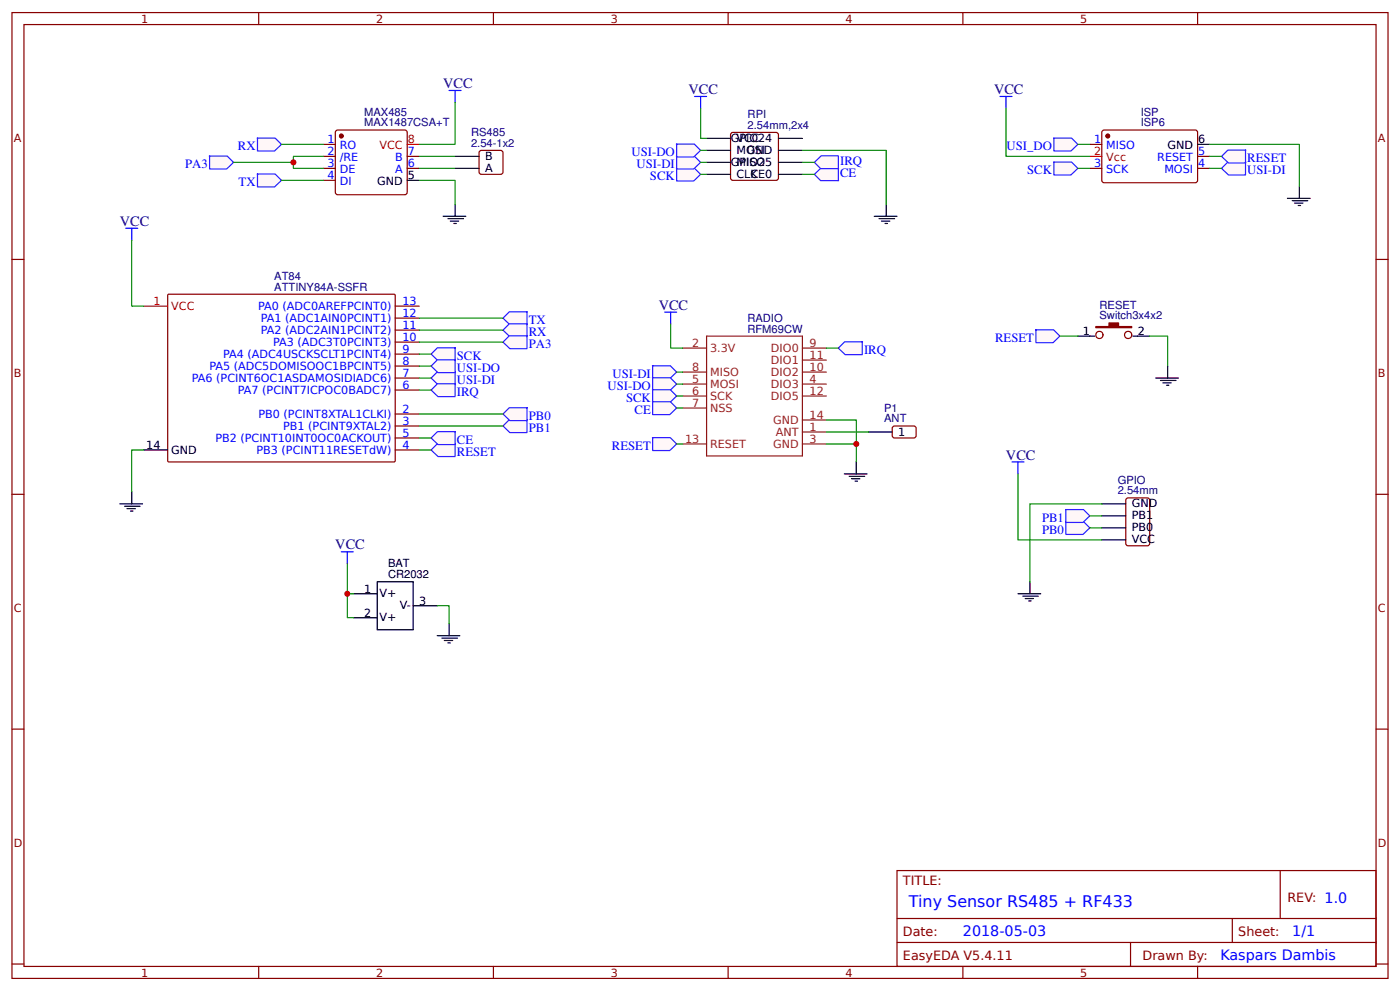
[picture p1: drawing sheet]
<svg xmlns="http://www.w3.org/2000/svg" width="309mm" height="219mm" viewBox="0 0 309 219" stroke-linecap="round" stroke-linejoin="round" font-family="sans-serif">
<path d="M95.2 83.5l1.4-1.4h4l-.1 2.8h-3.7z" fill="#fff7f8" stroke="#430aff" stroke-width=".26"/>
<g fill="none" stroke="#800" stroke-width=".26">
<path d="M2.6 2.8h304.1v213.2h-304.1zM5.3 5.4h298.7v208h-298.7zM57.1 2.8v2.6M109 2.8v2.6M160.9 2.8v2.6M212.7 2.8v2.6M264.6 2.8v2.6M71.4 31.9h2.7M71.4 37.2h2.7M71.4 34.5h2.7M71.4 39.8h2.7M74.3 28.8h15.4l.3 .4-.1 13.5-.5 .3-15.1-.1-.2-.4v-13.3z"/>
<path d="M90 37.2h2.6M90 34.5h2.6M105.9 33.5l.5-.3 4.5 .1 .2 .4v4.5l-.5 .3-4.5-.1-.3-.4zM240.8 31.9h2.6M240.8 37.2h2.6M243.5 29l.4-.3 20.4 .1 .3 .4-.1 10.9-.4 .2h-20.4l-.3-.5zM264.6 37.2h2.6M264.6 34.5h2.6M2.6 57.3h2.7M304 57.3h2.7M37.2 65h50l.1 .2v36.7l-.3 .1h-49.8l-.2-.3v-36.5zM87.3 78.2h5.3"/>
<path d="M87.3 75.5h5.3M87.3 72.9h5.3M87.3 70.2h5.3M87.3 67.6h5.3M87.3 91.4h5.3M87.3 94.1h5.3M87.3 99.4h5.3M87.3 96.7h5.3M87.3 86.1h5.3M87.3 83.5h5.3M87.3 80.8h5.3M197.2 94.3l.4-.2h4.5l.3 .5-.1 1.8-.4 .3-4.5-.1-.3-.4z"/>
<path d="M2.6 109.1h2.7M304 109.1h2.7M2.6 161h2.7M304 161h2.7M198.2 192.2h105.8v21.2h-105.8zM282.8 192.2v10.6M2.6 212.9h2.7M57.1 213.4v2.6M109 213.4v2.6M160.9 213.4v2.6M198.2 202.8h105.8M198.2 208.1h105.8"/>
<path d="M212.7 213.4v2.6M249.8 208.1v5.3M264.6 213.4v2.6M272.3 202.8v5.3M304 212.9h2.7"/>
<circle cx="242.9" cy="74" r=".8"/>
<circle cx="249.2" cy="74" r=".8"/>
</g>
<g fill="none" stroke="#000" stroke-width=".26">
<path d="M90 39.8h2.6M100.5 34.5h5.3M100.5 37.2h5.3M264.6 31.9h2.6M97.9 47.8h5M99 48.3h3.4M99.5 48.8h1.8M100.3 49.3h.5M100.5 45.1v2.7M284.4 43.8h5.1M285.5 44.3h3.4M286 44.8h1.9"/>
<path d="M286.8 45.4h.5M287.1 41.1v2.7M238.1 74.2h3.7M250.3 74.2h3.7M31.7 99.4h5.3M191.8 95.4h5.3M255.3 83.5h5M256.4 84h3.4M256.9 84.5h1.9M257.7 85.1h.5M258 80.8v2.7M26.5 111.3h5"/>
<path d="M27.5 111.8h3.5M28 112.3h1.9M28.8 112.8h.6M29.1 108.6v2.7M186.5 104.6h5.1M187.6 105.2h3.4M188.1 105.7h1.9M188.9 106.2h.5M189.2 102v2.6M78.1 131.1h5.2M78.1 136.4h5.2M83.3 128.5h8v10.5h-8z"/>
<path d="M91.3 133.7h5.3M99.2 137.7v2.7M96.6 140.4h5M97.6 140.9h3.5M98.2 141.4h1.8M99 141.9h.5"/>
</g>
<path d="M99.2 20h2.7M100.5 20v2.6M220.9 21.3h2.7M222.2 21.3v2.6M27.8 50.4h2.6M29.1 50.4v2.6M146.8 68.9h2.7M148.2 68.9v2.7M75.4 121.8h2.7M76.7 121.8v2.7" fill="none" stroke="#00f" stroke-width=".26"/>
<g fill="none" stroke="#080" stroke-width=".26">
<path d="M71.4 34.5h-6.6v2.7h6.6M92.6 39.8h7.9v5.3M92.6 34.5h7.9M92.6 37.2h7.9M100.5 22.6v9.3h-7.9M222.2 23.9v10.6h18.6M267.2 31.9h19.9v9.2M29.1 53v14.6h2.6M148.2 71.6v5.3h2.6M254 74.2h4v6.6M31.7 99.4h-2.6v9.2M182.6 92.7h6.6v9.3"/>
<path d="M182.6 98h6.6M182.6 95.4h9.2M76.7 124.5v11.9h1.4M76.7 131.1h1.4M96.6 133.7h2.6v4"/>
</g>
<path d="M90 31.9h2.6M240.8 34.5h2.6M31.7 67.6h5.3" fill="none" stroke="#f00" stroke-width=".26"/>
<g fill="none" stroke="#8d2323" stroke-width=".26">
<path d="M150.8 76.9h5.3M156.1 74.2h21.2v26.5h-21.2zM177.3 76.9h5.3M177.3 79.5h5.3M150.8 98h5.3M150.8 82.2h5.3M150.8 84.8h5.3M150.8 87.4h5.3M150.8 90.1h5.3M177.3 98h5.3M177.3 82.2h5.3M177.3 84.8h5.3"/>
<path d="M177.3 87.4h5.3M177.3 95.4h5.3M177.3 92.7h5.3"/>
</g>
<g fill="#800" stroke="#800" stroke-width=".26">
<path d="M242.1 72.1h2.9v-.8h2.1v.8h2.9v.3h-7.9z"/>
<circle cx="244.7" cy="30" r=".4"/>
<circle cx="75.4" cy="30" r=".4"/>
</g>
<g fill="#fff7f8" stroke="#430aff" stroke-width=".26">
<path d="M232.8 35.8h3.9l1.4 1.4-1.5 1.4h-3.8z"/>
<path d="M232.8 30.5h3.9l1.4 1.4-1.5 1.4h-3.8z"/>
<path d="M269.9 37.2l1.4-1.4h3.9v2.8h-3.8z"/>
<path d="M269.9 34.5l1.4-1.4h3.9v2.9h-3.8z"/>
<path d="M228.8 72.8h4l1.4 1.4-1.6 1.5h-3.7z"/>
</g>
<path d="M238.1 37.2h2.7M238.1 31.9h2.7M267.2 34.5h2.7M267.2 37.2h2.7M234.2 74.2h3.9" fill="none" stroke="#080" stroke-width=".26"/>
<g fill="#fff7f8" stroke="#430aff" stroke-width=".26">
<path d="M144.1 96.6h4l1.4 1.4-1.5 1.5h-3.8z"/>
<path d="M144.1 80.8h4l1.4 1.4-1.5 1.4h-3.8z"/>
<path d="M144.1 83.4h4l1.4 1.4-1.5 1.5h-3.8z"/>
<path d="M144.1 86.1h4l1.4 1.3-1.5 1.5h-3.8z"/>
<path d="M144.1 88.7h4l1.4 1.4-1.5 1.4h-3.8z"/>
</g>
<path d="M149.5 82.2h1.3M149.5 84.8h1.3M149.5 87.4h1.3M149.5 90.1h1.3M149.5 98h1.3" fill="none" stroke="#080" stroke-width=".26"/>
<path d="M185.2 76.9l1.4-1.4h4l-.1 2.8h-3.8z" fill="#fff7f8" stroke="#430aff" stroke-width=".26"/>
<path d="M182.6 76.9h2.6" fill="none" stroke="#080" stroke-width=".26"/>
<g fill="#fff7f8" stroke="#430aff" stroke-width=".26">
<path d="M95.2 78.2l1.4-1.4h4l-.1 2.8h-3.7z"/>
<path d="M56.8 30.5h4l1.4 1.4-1.5 1.4h-3.8z"/>
<path d="M56.8 38.4h4l1.4 1.4-1.5 1.5h-3.8z"/>
<path d="M111.1 70.2l1.4-1.3h4l-.1 2.8h-3.8z"/>
<path d="M111.1 72.9l1.4-1.4h4l-.1 2.8h-3.8z"/>
<path d="M111.1 75.5l1.4-1.4h4l-.1 2.9h-3.8z"/>
<path d="M46.2 34.5h4l1.4 1.4-1.5 1.4h-3.8z"/>
</g>
<path d="M51.6 35.9h13.2M62.2 39.8h9.2M62.2 31.9h9.2M92.6 70.2h18.5M92.6 72.9h18.5M92.6 75.5h18.5M92.6 78.2h2.6" fill="none" stroke="#080" stroke-width=".26"/>
<path d="M95.2 99.4l1.4-1.4h4l-.1 2.8h-3.7z" fill="#fff7f8" stroke="#430aff" stroke-width=".26"/>
<path d="M92.6 99.4h2.6" fill="none" stroke="#080" stroke-width=".26"/>
<path d="M95.2 86.1l1.4-1.4h4l-.1 2.9h-3.7z" fill="#fff7f8" stroke="#430aff" stroke-width=".26"/>
<path d="M92.6 86.1h2.6" fill="none" stroke="#080" stroke-width=".26"/>
<path d="M95.2 96.7l1.4-1.4h4l-.1 2.9h-3.7z" fill="#fff7f8" stroke="#430aff" stroke-width=".26"/>
<path d="M92.6 96.7h2.6" fill="none" stroke="#080" stroke-width=".26"/>
<path d="M161.7 29.3l9.7-.1 .5 .3 .1 9.8-.3 .4-9.8 .1-.4-.2-.1-9.8z" fill="none" stroke="#800" stroke-width=".26"/>
<path d="M156.1 30.6h5.3M156.1 33.2h5.3M156.1 35.9h5.3M156.1 38.5h5.3M172 30.6h5.3M172 33.2h5.3M172 35.9h5.3M172 38.5h5.3" fill="none" stroke="#000" stroke-width=".26"/>
<g fill="#fff7f8" stroke="#430aff" stroke-width=".26">
<path d="M149.4 37.1h4l1.4 1.4-1.5 1.5h-3.8z"/>
<path d="M149.4 34.5h4l1.4 1.4-1.5 1.4h-3.8z"/>
<path d="M149.4 31.8h4l1.4 1.4-1.5 1.5h-3.8z"/>
</g>
<path d="M153.5 21.3h2.6M154.8 21.3v2.6" fill="none" stroke="#00f" stroke-width=".26"/>
<path d="M193.1 47.8h5.1M194.2 48.3h3.4M194.7 48.8h1.9M195.5 49.3h.6M195.8 45.1v2.7" fill="none" stroke="#000" stroke-width=".26"/>
<path d="M154.8 23.9v6.7h1.3M154.8 33.2h1.3M154.8 35.9h1.3M154.8 38.5h1.3M177.3 33.2h18.5v11.9" fill="none" stroke="#080" stroke-width=".26"/>
<path d="M179.9 38.5l1.5-1.5h3.8l.1 2.9h-4z" fill="#fff7f8" stroke="#430aff" stroke-width=".26"/>
<path d="M177.3 38.5h2.6" fill="none" stroke="#080" stroke-width=".26"/>
<path d="M179.9 35.9l1.5-1.5h3.8l.1 2.8h-4z" fill="#fff7f8" stroke="#430aff" stroke-width=".26"/>
<path d="M177.3 35.9h2.6" fill="none" stroke="#080" stroke-width=".26"/>
<path d="M248.8 110.2l.4-.3h4.3l.4 .3 .1 9.8-.3 .4-4.5 .1-.4-.2z" fill="none" stroke="#800" stroke-width=".26"/>
<path d="M243.4 111.3h5.3M243.4 113.9h5.3M243.4 116.5h5.3M243.4 119.2h5.3" fill="none" stroke="#000" stroke-width=".26"/>
<g fill="#fff7f8" stroke="#430aff" stroke-width=".26">
<path d="M111.1 94.1l1.4-1.4h4l-.1 2.8h-3.8z"/>
<path d="M111.1 91.4l1.4-1.4h4l-.1 2.9h-3.8z"/>
</g>
<path d="M92.6 91.4h18.5M92.6 94.1h18.5" fill="none" stroke="#080" stroke-width=".26"/>
<g fill="#fff7f8" stroke="#430aff" stroke-width=".26">
<path d="M235.4 115.2h4l1.4 1.3-1.6 1.5h-3.7z"/>
<path d="M235.4 112.5h4l1.4 1.4-1.6 1.5h-3.7z"/>
</g>
<path d="M224.9 131.1h5M226 131.6h3.4M226.5 132.2h1.8M227.3 132.7h.5M227.5 128.5v2.6" fill="none" stroke="#000" stroke-width=".26"/>
<path d="M223.6 102h2.6M224.9 102v2.6" fill="none" stroke="#00f" stroke-width=".26"/>
<path d="M224.9 104.6v14.6h18.5M240.8 113.9h2.6M240.8 116.5h2.6M243.4 111.3h-15.9v17.2" fill="none" stroke="#080" stroke-width=".26"/>
<path d="M95.2 80.8l1.4-1.4h4l-.1 2.9h-3.7z" fill="#fff7f8" stroke="#430aff" stroke-width=".26"/>
<path d="M92.6 80.8h2.6M92.6 83.5h2.6" fill="none" stroke="#080" stroke-width=".26"/>
<g fill="#c00">
<circle cx="76.7" cy="131.1" r=".66"/>
<circle cx="189.2" cy="98" r=".66"/>
<circle cx="64.8" cy="35.9" r=".66"/>
</g>
<text font-size="3.5" fill="#00f" x="200.8" y="200.2">Tiny Sensor RS485 + RF433</text>
<g font-size="3.2" fill="#000080">
<text x="97.9" y="19.4">VCC</text>
<text x="152.1" y="20.8">VCC</text>
<text x="219.6" y="20.8">VCC</text>
<text x="26.5" y="49.9">VCC</text>
<text x="145.5" y="68.4">VCC</text>
<text x="222.2" y="101.5">VCC</text>
<text x="74.1" y="121.3">VCC</text>
</g>
<g font-size="3.2" fill="#00f">
<text x="212.7" y="206.8">2018-05-03</text>
<text x="285.5" y="206.8">1/1</text>
<text x="269.6" y="212.1">Kaspars Dambis</text>
</g>
<g font-size="2.8" fill="#00f">
<text x="52.6" y="33.2">RX</text>
<text x="139.5" y="34.5">USI-DO</text>
<text x="222.4" y="33.2">USI_DO</text>
<text x="275.6" y="35.9">RESET</text>
<text x="40.9" y="37.2">PA3</text>
<text x="52.7" y="41.1">TX</text>
<text x="140.6" y="37.2">USI-DI</text>
<text x="143.6" y="39.8">SCK</text>
<text x="185.6" y="39">CE</text>
<text x="185.6" y="36.4">IRQ</text>
<text x="226.9" y="38.5">SCK</text>
<text x="275.6" y="38.5">USI-DI</text>
<text x="116.8" y="71.6">TX</text>
<text x="116.8" y="74.2">RX</text>
<text x="116.8" y="76.9">PA3</text>
<text x="219.8" y="75.5">RESET</text>
<text x="100.9" y="79.5">SCK</text>
<text x="100.9" y="82.2">USI-DO</text>
<text x="135.3" y="83.5">USI-DI</text>
<text x="190.9" y="78.2">IRQ</text>
<text x="100.9" y="84.8">USI-DI</text>
<text x="100.9" y="87.4">IRQ</text>
<text x="134.2" y="86.1">USI-DO</text>
<text x="138.3" y="88.8">SCK</text>
<text x="116.8" y="95.4">PB1</text>
<text x="116.8" y="92.7">PB0</text>
<text x="140.2" y="91.4">CE</text>
<text x="100.9" y="100.7">RESET</text>
<text x="100.9" y="98">CE</text>
<text x="135.2" y="99.4">RESET</text>
<text x="230.2" y="117.9">PB0</text>
<text x="230.2" y="115.2">PB1</text>
</g>
<g font-size="2.8" fill="#800">
<text x="199.5" y="195.4">TITLE:</text>
<text x="284.4" y="199.1">REV: 1.0</text>
<text x="199.5" y="206.8">Date:</text>
<text x="273.6" y="206.8">Sheet:</text>
<text x="199.5" y="212.1">EasyEDA V5.4.11</text>
<text x="252.4" y="212.1">Drawn By:</text>
</g>
<g font-size="2.5" fill="#800">
<text x="31.2" y="5">1</text>
<text x="83.1" y="5">2</text>
<text x="134.9" y="5">3</text>
<text x="186.8" y="5">4</text>
<text x="238.7" y="5">5</text>
<text x="3" y="31.4">A</text>
<text x="304.4" y="31.4">A</text>
<text x="3" y="83.2">B</text>
<text x="304.4" y="83.2">B</text>
<text x="3" y="135.1">C</text>
<text x="304.4" y="135.1">C</text>
<text x="3" y="186.9">D</text>
<text x="304.4" y="186.9">D</text>
<text x="31.2" y="215.6">1</text>
<text x="83.1" y="215.6">2</text>
<text x="134.9" y="215.6">3</text>
<text x="186.8" y="215.6">4</text>
<text x="238.7" y="215.6">5</text>
</g>
<g font-size="2.5" fill="#000080">
<text x="80.4" y="27.9">MAX1487CSA+T</text>
<text x="80.4" y="25.6">MAX485</text>
<text x="165.2" y="28.4">2.54mm,2x4</text>
<text x="165.2" y="26.1">RPI</text>
<text x="252" y="27.9">ISP6</text>
<text x="252" y="25.6">ISP</text>
<text x="104.1" y="32.4">2.54-1x2</text>
<text x="104.1" y="30.1">RS485</text>
<text x="60.6" y="64.2">ATTINY84A-SSFR</text>
<text x="60.6" y="61.8">AT84</text>
<text x="165.1" y="71">RADIO</text>
<text x="242.9" y="70.5">Switch3x4x2</text>
<text x="242.9" y="68.2">RESET</text>
<text x="165.1" y="73.4">RFM69CW</text>
<text x="195.3" y="93.3">ANT</text>
<text x="195.3" y="90.9">P1</text>
<text x="246.9" y="106.8">GPIO</text>
<text x="246.9" y="109.1">2.54mm</text>
</g>
<g font-size="2.5" fill="#00f">
<text x="72.4" y="31.6">1</text>
<text x="72.4" y="34.3">2</text>
<text x="75.1" y="32.9">RO</text>
<text x="75.1" y="35.6">/RE</text>
<text x="87.3" y="35.6">B</text>
<text x="90.1" y="34.3">7</text>
<text x="241.7" y="31.6">1</text>
<text x="244.4" y="32.9">MISO</text>
<text x="255.7" y="35.6">RESET</text>
<text x="264.7" y="34.3">5</text>
<text x="72.4" y="36.9">3</text>
<text x="72.4" y="39.6">4</text>
<text x="75.1" y="38.2">DE</text>
<text x="75.1" y="40.9">DI</text>
<text x="87.3" y="38.2">A</text>
<text x="90.1" y="36.9">6</text>
<text x="241.7" y="36.9">3</text>
<text x="244.4" y="38.2">SCK</text>
<text x="257.2" y="38.2">MOSI</text>
<text x="264.7" y="36.9">4</text>
<text x="57.1" y="68.4">PA0 (ADC0AREFPCINT0)</text>
<text x="57.6" y="71">PA1 (ADC1AIN0PCINT1)</text>
<text x="88.9" y="70">12</text>
<text x="88.9" y="67.3">13</text>
<text x="57.6" y="73.7">PA2 (ADC2AIN1PCINT2)</text>
<text x="60.4" y="76.3">PA3 (ADC3T0PCINT3)</text>
<text x="88.9" y="77.9">9</text>
<text x="88.9" y="75.3">10</text>
<text x="88.9" y="72.6">11</text>
<text x="46.3" y="81.6">PA5 (ADC5DOMISOOC1BPCINT5)</text>
<text x="49.3" y="79">PA4 (ADC4USCKSCLT1PCINT4)</text>
<text x="88.9" y="83.2">7</text>
<text x="88.9" y="80.6">8</text>
<text x="42.4" y="84.3">PA6 (PCINT6OC1ASDAMOSIDIADC6)</text>
<text x="52.6" y="86.9">PA7 (PCINT7ICPOC0BADC7)</text>
<text x="88.9" y="85.9">6</text>
<text x="57.1" y="92.2">PB0 (PCINT8XTAL1CLKI)</text>
<text x="62.6" y="94.9">PB1 (PCINT9XTAL2)</text>
<text x="88.9" y="91.1">2</text>
<text x="88.9" y="93.8">3</text>
<text x="47.6" y="97.5">PB2 (PCINT10INT0OC0ACKOUT)</text>
<text x="56.7" y="100.1">PB3 (PCINT11RESETdW)</text>
<text x="88.9" y="99.1">4</text>
<text x="88.9" y="96.4">5</text>
</g>
<g font-size="2.5" fill="#f00">
<text x="83.8" y="32.9">VCC</text>
<text x="90.1" y="31.6">8</text>
<text x="241.7" y="34.3">2</text>
<text x="244.4" y="35.6">Vcc</text>
<text x="33.9" y="67.3">1</text>
<text x="37.8" y="68.4">VCC</text>
</g>
<g font-size="2.5">
<text x="107.2" y="35.3">B</text>
<text x="161.4" y="31.4">GPIO24</text>
<text x="162.7" y="31.4">VCC</text>
<text x="162.7" y="34">MOSI</text>
<text x="165" y="34">GND</text>
<text x="257.9" y="32.9">GND</text>
<text x="264.7" y="31.6">6</text>
<text x="83.3" y="40.9">GND</text>
<text x="90.1" y="39.6">5</text>
<text x="107.2" y="38">A</text>
<text x="161.4" y="36.6">GPIO25</text>
<text x="162.7" y="36.6">M SO</text>
<text x="162.7" y="39.3">CLK</text>
<text x="165.8" y="39.3">CE0</text>
<text x="239.2" y="74">1</text>
<text x="251.4" y="74">2</text>
<text x="32.3" y="99.1">14</text>
<text x="37.8" y="100.1">GND</text>
<text x="198.4" y="96.2">1</text>
<text x="250" y="112.1">GND</text>
<text x="250" y="114.7">PB1</text>
<text x="250" y="117.3">PB0</text>
<text x="250" y="120">VCC</text>
<text x="85.7" y="125.3">BAT</text>
<text x="80.4" y="130.8">1</text>
<text x="83.9" y="131.9">V+</text>
<text x="85.7" y="127.7">CR2032</text>
<text x="80.4" y="136.1">2</text>
<text x="83.9" y="137.2">V+</text>
<text x="88.3" y="134.5">V-</text>
<text x="92.6" y="133.5">3</text>
</g>
<g font-size="2.5" fill="#8d2323">
<text x="152.9" y="76.6">2</text>
<text x="156.9" y="77.7">3.3V</text>
<text x="170.3" y="77.7">DIO0</text>
<text x="178.9" y="76.6">9</text>
<text x="152.9" y="81.9">8</text>
<text x="156.9" y="82.9">MISO</text>
<text x="170.3" y="80.3">DIO1</text>
<text x="170.3" y="82.9">DIO2</text>
<text x="178.9" y="79.2">11</text>
<text x="178.9" y="81.9">10</text>
<text x="152.9" y="87.2">6</text>
<text x="152.9" y="84.5">5</text>
<text x="152.9" y="89.8">7</text>
<text x="156.9" y="88.2">SCK</text>
<text x="156.9" y="85.6">MOSI</text>
<text x="170.3" y="85.6">DIO3</text>
<text x="170.3" y="88.2">DIO5</text>
<text x="178.9" y="84.5">4</text>
<text x="178.9" y="87.2">12</text>
<text x="156.9" y="90.9">NSS</text>
<text x="170.8" y="93.5">GND</text>
<text x="178.9" y="95.1">1</text>
<text x="178.9" y="92.5">14</text>
<text x="151.4" y="97.8">13</text>
<text x="156.9" y="98.8">RESET</text>
<text x="170.8" y="98.8">GND</text>
<text x="171.4" y="96.2">ANT</text>
<text x="178.9" y="97.8">3</text>
</g>
</svg>
